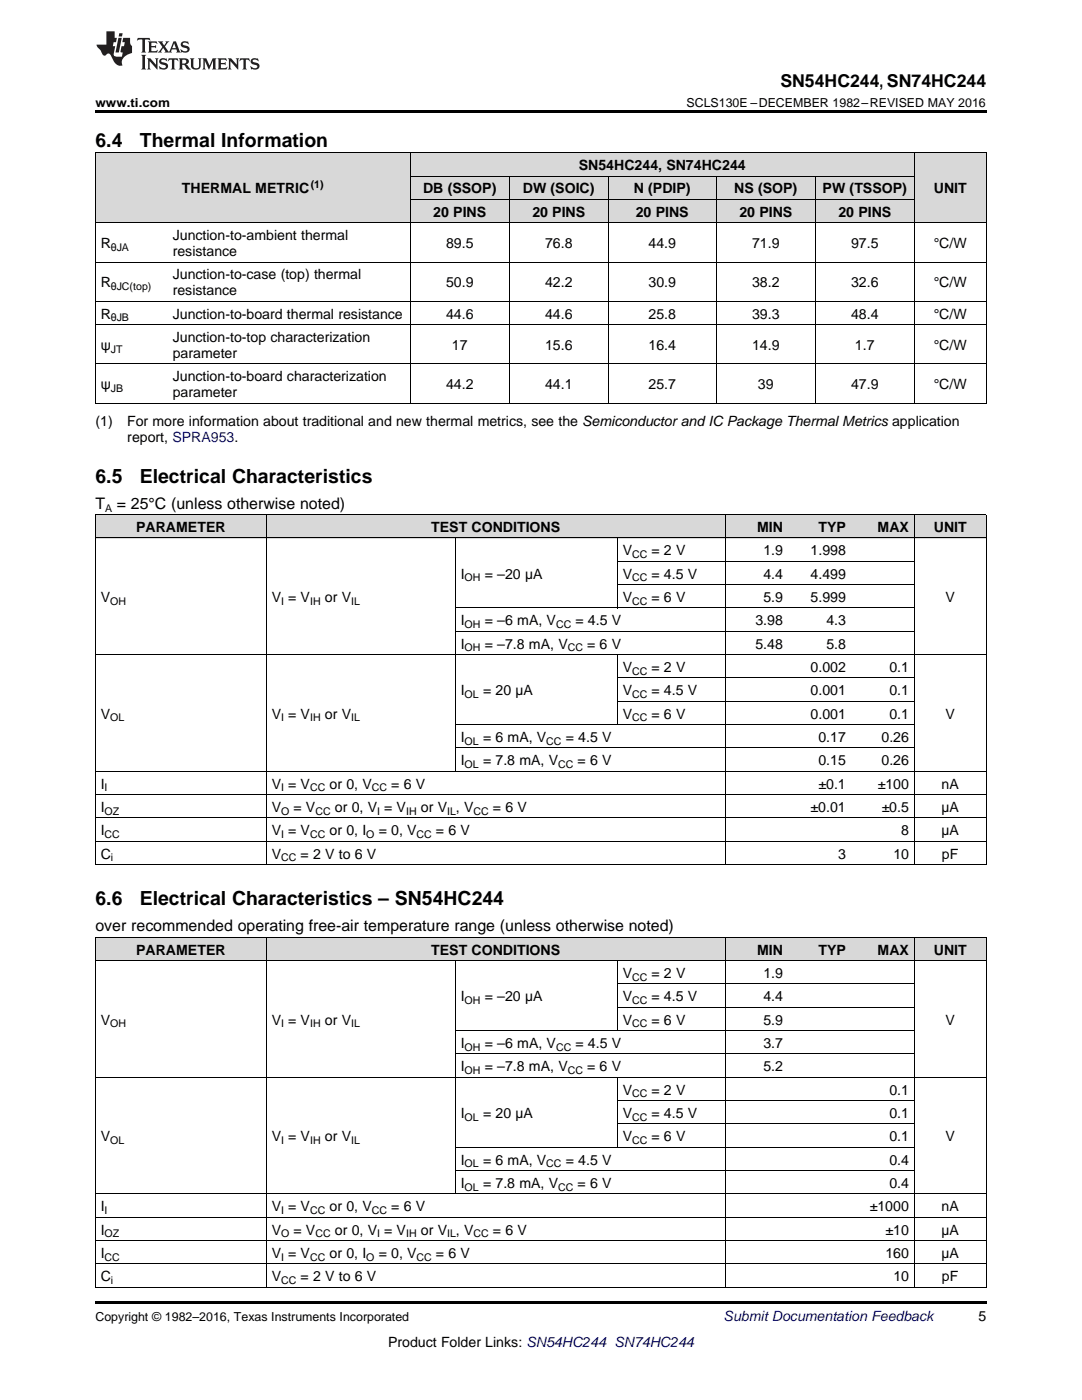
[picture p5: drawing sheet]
<svg xmlns="http://www.w3.org/2000/svg" width="216mm" height="279mm" viewBox="0 0 216 279" stroke-linecap="round" stroke-linejoin="round" font-family="sans-serif">
<g fill="#d8d8d8">
<path d="M19 187.1h10.8v4.7h-10.8z"/>
<path d="M29.8 187.1h23.4v4.7h-23.4z"/>
<path d="M53.2 187.1h37.7v4.7h-37.7z"/>
<path d="M90.9 187.1h32.3v4.7h-32.3z"/>
<path d="M123.2 187.1h21.5v4.7h-21.5z"/>
<path d="M144.7 187.1h12.6v4.7h-12.6z"/>
<path d="M157.3 187.1h12.6v4.7h-12.6z"/>
<path d="M169.9 187.1h12.6v4.7h-12.6z"/>
<path d="M182.5 187.1h14.3v4.7h-14.3z"/>
<path d="M19 102.8h10.8v4.6h-10.8z"/>
<path d="M29.8 102.8h23.4v4.6h-23.4z"/>
<path d="M53.2 102.8h37.7v4.6h-37.7z"/>
<path d="M90.9 102.8h32.3v4.6h-32.3z"/>
<path d="M123.2 102.8h21.5v4.6h-21.5z"/>
<path d="M144.7 102.8h12.6v4.6h-12.6z"/>
<path d="M157.3 102.8h12.6v4.6h-12.6z"/>
<path d="M169.9 102.8h12.6v4.6h-12.6z"/>
<path d="M182.5 102.8h14.3v4.6h-14.3z"/>
<path d="M19 30.6h14.4v13.9h-14.4z"/>
<path d="M33.4 30.6h48.5v13.9h-48.5z"/>
<path d="M182.5 30.6h14.3v13.9h-14.3z"/>
<path d="M81.9 39.9h19.7v4.6h-19.7z"/>
<path d="M101.6 39.9h19.8v4.6h-19.8z"/>
<path d="M121.4 39.9h21.5v4.6h-21.5z"/>
<path d="M142.9 39.9h19.8v4.6h-19.8z"/>
<path d="M162.7 39.9h19.8v4.6h-19.8z"/>
<path d="M81.9 35.2h19.7v4.7h-19.7z"/>
<path d="M101.6 35.2h19.8v4.7h-19.8z"/>
<path d="M121.4 35.2h21.5v4.7h-21.5z"/>
<path d="M142.9 35.2h19.8v4.7h-19.8z"/>
<path d="M162.7 35.2h19.8v4.7h-19.8z"/>
<path d="M81.9 30.6h19.7v4.6h-19.7z"/>
<path d="M101.6 30.6h19.8v4.6h-19.8z"/>
<path d="M121.4 30.6h21.5v4.6h-21.5z"/>
<path d="M142.9 30.6h19.8v4.6h-19.8z"/>
<path d="M162.7 30.6h19.8v4.6h-19.8z"/>
</g>
<g fill="#000">
<path d="M19 22h177.8v.5h-177.8zM19 80.5h.2zM81.8 80.5h.1zM101.5 80.5h.1zM121.3 80.5h.1zM142.8 80.5h.1zM162.6 80.5h.1zM182.4 80.5h.1zM196.7 80.5h.1zM19 172.6h.2zM53.1 172.6h.1zM90.8 172.6h.1z"/>
<path d="M123.1 172.6h.1zM144.6 172.6h.1zM157.2 172.6h.1zM169.8 172.6h.1zM182.4 172.6h.1zM196.7 172.6h.1zM19 256.9l.2 .1zM53.1 256.9l.1 .1zM90.8 256.9l.1 .1zM123.1 256.9l.1 .1zM144.6 256.9l.1 .1zM157.2 256.9l.1 .1z"/>
<path d="M169.8 256.9l.1 .1zM182.4 256.9l.1 .1zM196.7 256.9l.1 .1zM19 259.7h177.8v.5h-177.8z"/>
</g>
<g fill="none" stroke="#000" stroke-width=".2">
<path d="M19 30.5h177.8M19.1 30.5v50M81.8 30.5v50M81.9 39.8h100.6M81.9 35.2h100.5M101.6 35.2v45.3M121.3 35.2v45.3M142.9 35.2v45.3M162.6 35.2v45.3M182.4 30.5v50M196.8 30.5v50M19 52.3h177.8"/>
<path d="M19 44.5h177.8M19 72.6h177.8M19 64.8h177.8M19 60.1h177.8M19 80.5h177.8M19 107.4h177.8M19 102.7h177.8M19.1 102.7v69.9M53.1 102.7v69.9M90.8 107.4v46.6M123.1 107.4v14M123.2 116.7h59.3"/>
<path d="M123.2 112h59.3M144.7 102.7v69.9M182.4 102.7v69.9M196.8 102.7v69.9M19 130.7h177.8M90.9 126h91.6M90.9 121.3h91.6M123.1 130.7v14M123.2 140h59.3M123.2 135.3h59.3M19 158.6h177.8M19 153.9h177.8"/>
<path d="M90.9 149.3h91.6M90.9 144.6h91.6M19 172.6h177.8M19 167.9h177.8M19 163.2h177.8M19 191.7h177.8M19 187.1h177.8M19.1 187.1v69.9M53.1 187.1v69.9M90.8 191.7v46.6M123.1 191.7v14M123.2 196.4h59.3"/>
<path d="M144.7 187.1v69.9M182.4 187.1v69.9M196.8 187.1v69.9M19 215h177.8M90.9 210.3h91.6M90.9 205.7h91.6M123.1 215v14M123.2 219.7h59.3M123.2 201h59.3M19 238.3h177.8M90.9 233.6h91.6M90.9 229h91.6"/>
<path d="M123.2 224.3h59.3M19 256.9h177.8M19 252.3h177.8M19 247.6h177.8M19 242.9h177.8"/>
</g>
<g fill="#231f20">
<path d="M27.5 7.6l-.1 .5 .4-.2h.6v.1v2.1l-.2 .4h1l-.3-.4v-2.1l.1-.1h.5l.5 .2-.2-.5zM29.5 8.3l.2 .3v1.5l-.2 .4h1.8l.2-.6a1.04 1.04 0 0 1-1.3 .2v-.7h.6l.3 .2v-.6l-.3 .2h-.6v-.6l.8-.1 .4 .3-.2-.5zM31.5 8.3l.9 1.1-.9 1.1h.8l-.2-.2 .5-.7 .4 .7-.2 .2h1.5l-.1-.2 .1-.4h.9l.1 .4-.2 .2h1l-.3-.3-.7-1.9h-.5l-.9 2-.8-1 .9-1h-.8l.1 .3-.3 .5-.4-.6 .2-.2zM34.7 8.6l.4 1h-.7zM36.3 8.4a.63 .63 0 0 0-.2 .7 .63 .63 0 0 0 .6 .4l.6 .2 .1 .2a.75 .75 0 0 1-.7 .4 .75 .75 0 0 1-.6-.5l.1 .7 .1-.1a1.11 1.11 0 0 0 1.5-.6 1.13 1.13 0 0 0-1.2-.8l-.1-.4a1.04 1.04 0 0 1 1.2 .2l-.2-.5-.1 .1-.5-.2zM28.2 10.9l.2 .4v2.2l-.2 .4h1l-.3-.4v-2.2l.3-.4zM29.3 11.6l.3 .4v1.5l-.3 .4h.8l-.2-.4v-1.3l1.5 1.7v-1.9l.2-.4h-.7l.2 .4v.9l-1.1-1.3zM32 11.8a.62 .62 0 0 0-.2 .7 .62 .62 0 0 0 .6 .4l.6 .1 .1 .3a.76 .76 0 0 1-.7 .3 .76 .76 0 0 1-.6-.4l.1 .7 .1-.1a1.11 1.11 0 0 0 1.5-.6 1.13 1.13 0 0 0-1.2-.8l-.1-.4a1.04 1.04 0 0 1 1.2 .2l-.2-.6-.1 .1-.5-.1zM33.7 11.6l-.2 .6a.61 .61 0 0 1 .8-.3v1.6l-.2 .4h.9l-.2-.4v-1.6a.63 .63 0 0 1 .8 .3l-.2-.6zM35.6 11.6l.3 .4v1.5l-.3 .4h1l-.2-.2v-.8l.5 .2a.76 .76 0 0 0 1.2 .7l-1-1a.58 .58 0 0 0 .6-.5 .58 .58 0 0 0-.5-.6zM36.4 11.9h.1a.45 .45 0 0 1 .5 .1 .45 .45 0 0 1 .1 .5l-.7 .2zM37.9 11.6l.2 .2a2.17 2.17 0 0 0 .3 1.9 .99 .99 0 0 0 1.6-.6v-1.1l.2-.4h-.7l.2 .2a1.92 1.92 0 0 1-.2 1.8 .6 .6 0 0 1-.9-.5v-1.1l.2-.4zM40.4 11.6l.2 .4v1.5l-.2 .4h.7l-.2-.4v-1.4l.8 1.8 .8-1.8v1.4l-.2 .4h.9l-.2-.4v-1.5l.2-.4h-.8l-.6 1.5-.6-1.5zM43.4 11.6l.2 .4v1.5l-.2 .4h1.8l.2-.6a1.04 1.04 0 0 1-1.3 .1v-.6h.5l.4 .2v-.6l-.4 .2h-.5v-.7h.8l.3 .3-.1-.6zM45.5 11.6l.2 .4v1.5l-.2 .4h.7l-.2-.4v-1.3l1.5 1.7v-1.9l.2-.4h-.7l.2 .4v.9l-1.1-1.3zM47.9 11.6l-.1 .6a.61 .61 0 0 1 .8-.3v1.6l-.3 .4h1l-.3-.4 .1-1.6a.63 .63 0 0 1 .7 .3l-.1-.6zM50.2 11.8a.62 .62 0 0 0-.2 .7 .62 .62 0 0 0 .6 .4l.6 .1 .2 .3a.76 .76 0 0 1-.8 .3 .76 .76 0 0 1-.6-.4l.1 .7 .2-.1a1.11 1.11 0 0 0 1.5-.6 1.13 1.13 0 0 0-1.3-.8l-.1-.4a1.04 1.04 0 0 1 1.2 .2l-.1-.6-.2 .1-.5-.1z"/>
<path d="M21.2 6.3v2.6h-1.9l.1 .4 .7 .9a.91 .91 0 0 0 1 .8 .56 .56 0 0 1 .5-.3 .56 .56 0 0 1 .5 .3l.4 .8a1.53 1.53 0 0 0 1.9 1.2 1.54 1.54 0 0 1 1-2.1l.9-.3v-1.4a1.52 1.52 0 0 1-.3-1.6h-1.4l-.2 .8h.5l-.2 .8h-.4l-.2 1v.2l.4 .1-.2 .8a1.93 1.93 0 0 1-1.6-.3l.3-1.8h-.5l.2-.8h.4l.2-.8h-.4v-1.3zM23.6 7.6l-.6 2.9h.7l.6-2.9zM23.8 6.6l-.1 .7h.6l.2-.7z"/>
</g>
<g font-size="3.9">
<text x="19" y="29.3">6.4</text>
<text x="27.9" y="29.3">Thermal Information</text>
<text x="19" y="96.3">6.5</text>
<text x="27.9" y="96.3">Electrical Characteristics</text>
<text x="19" y="180.7">6.6</text>
<text x="27.9" y="180.7">Electrical Characteristics – SN54HC244</text>
</g>
<text font-size="3.5" x="155.7" y="17.3">SN54HC244, SN74HC244</text>
<g font-size="3.2">
<text x="19" y="101.5">T</text>
<text x="23.3" y="101.5">= 25°C (unless otherwise noted)</text>
<text x="19" y="185.8">over recommended operating free-air temperature range (unless otherwise noted)</text>
</g>
<g font-size="2.8">
<text x="115.5" y="33.9">SN54HC244, SN74HC244</text>
<text x="36.3" y="38.6">THERMAL METRIC</text>
<text x="84.4" y="38.6">DB (SSOP)</text>
<text x="104.3" y="38.6">DW (SOIC)</text>
<text x="126.5" y="38.6">N (PDIP)</text>
<text x="146.5" y="38.6">NS (SOP)</text>
<text x="164.1" y="38.6">PW (TSSOP)</text>
<text x="186.3" y="38.6">UNIT</text>
<text x="34.5" y="47.9">Junction-to-ambient thermal</text>
<text x="86.5" y="43.3">20 PINS</text>
<text x="106.2" y="43.3">20 PINS</text>
<text x="126.9" y="43.3">20 PINS</text>
<text x="147.5" y="43.3">20 PINS</text>
<text x="167.3" y="43.3">20 PINS</text>
<text x="20.1" y="49.5">R</text>
<text x="34.5" y="51.1">resistance</text>
<text x="89" y="49.5">89.5</text>
<text x="108.8" y="49.5">76.8</text>
<text x="129.4" y="49.5">44.9</text>
<text x="150.1" y="49.5">71.9</text>
<text x="169.8" y="49.5">97.5</text>
<text x="186.3" y="49.5">°C/W</text>
<text x="20.1" y="57.3">R</text>
<text x="34.5" y="55.7">Junction-to-case (top) thermal</text>
<text x="34.5" y="58.9">resistance</text>
<text x="89" y="57.3">50.9</text>
<text x="108.8" y="57.3">42.2</text>
<text x="129.4" y="57.3">30.9</text>
<text x="150.1" y="57.3">38.2</text>
<text x="169.8" y="57.3">32.6</text>
<text x="186.3" y="57.3">°C/W</text>
<text x="20.1" y="63.6">R</text>
<text x="34.5" y="63.6">Junction-to-board thermal resistance</text>
<text x="89" y="63.6">44.6</text>
<text x="108.8" y="63.6">44.6</text>
<text x="129.4" y="63.6">25.8</text>
<text x="150.1" y="63.6">39.3</text>
<text x="169.8" y="63.6">48.4</text>
<text x="186.3" y="63.6">°C/W</text>
<text x="20.1" y="69.8">ψ</text>
<text x="34.5" y="68.2">Junction-to-top characterization</text>
<text x="34.5" y="71.4">parameter</text>
<text x="90.2" y="69.8">17</text>
<text x="108.8" y="69.8">15.6</text>
<text x="129.4" y="69.8">16.4</text>
<text x="150.1" y="69.8">14.9</text>
<text x="170.6" y="69.8">1.7</text>
<text x="186.3" y="69.8">°C/W</text>
<text x="20.1" y="77.6">ψ</text>
<text x="34.5" y="76.1">Junction-to-board characterization</text>
<text x="89" y="77.6">44.2</text>
<text x="108.8" y="77.6">44.1</text>
<text x="129.4" y="77.6">25.7</text>
<text x="151.2" y="77.6">39</text>
<text x="169.8" y="77.6">47.9</text>
<text x="186.3" y="77.6">°C/W</text>
<text x="34.5" y="79.2">parameter</text>
<text x="19" y="85.1">(1)</text>
<text x="25.4" y="85.1">For more information about traditional and new thermal metrics, see the Semiconductor and IC Package Thermal Metrics application</text>
<text x="25.4" y="88.3">report, SPRA953.</text>
<text x="27.2" y="106.2">PARAMETER</text>
<text x="86" y="106.2">TEST CONDITIONS</text>
<text x="151.1" y="106.2">MIN</text>
<text x="163.3" y="106.2">TYP</text>
<text x="175.1" y="106.2">MAX</text>
<text x="186.3" y="106.2">UNIT</text>
<text x="124.2" y="110.8">V</text>
<text x="130" y="110.8">= 2 V</text>
<text x="152.3" y="110.8">1.9</text>
<text x="161.7" y="110.8">1.998</text>
<text x="91.9" y="115.5">I</text>
<text x="96.7" y="115.5">= –20 µA</text>
<text x="124.2" y="115.5">V</text>
<text x="130" y="115.5">= 4.5 V</text>
<text x="152.3" y="115.5">4.4</text>
<text x="161.7" y="115.5">4.499</text>
<text x="20.1" y="120.1">V</text>
<text x="54.2" y="120.1">V = V</text>
<text x="64.8" y="120.1">or V</text>
<text x="91.9" y="124.8">I</text>
<text x="96.7" y="124.8">= –6 mA, V</text>
<text x="114.8" y="124.8">= 4.5 V</text>
<text x="124.2" y="120.1">V</text>
<text x="130" y="120.1">= 6 V</text>
<text x="150.7" y="124.8">3.98</text>
<text x="152.3" y="120.1">5.9</text>
<text x="161.7" y="120.1">5.999</text>
<text x="164.9" y="124.8">4.3</text>
<text x="188.7" y="120.1">V</text>
<text x="91.9" y="129.4">I</text>
<text x="96.7" y="129.4">= –7.8 mA, V</text>
<text x="117.2" y="129.4">= 6 V</text>
<text x="150.7" y="129.4">5.48</text>
<text x="164.9" y="129.4">5.8</text>
<text x="124.2" y="134.1">V</text>
<text x="130" y="134.1">= 2 V</text>
<text x="161.7" y="134.1">0.002</text>
<text x="177.5" y="134.1">0.1</text>
<text x="20.1" y="143.4">V</text>
<text x="54.2" y="143.4">V = V</text>
<text x="64.8" y="143.4">or V</text>
<text x="91.9" y="138.7">I</text>
<text x="96.4" y="138.7">= 20 µA</text>
<text x="124.2" y="138.7">V</text>
<text x="124.2" y="143.4">V</text>
<text x="130" y="138.7">= 4.5 V</text>
<text x="130" y="143.4">= 6 V</text>
<text x="161.7" y="138.7">0.001</text>
<text x="161.7" y="143.4">0.001</text>
<text x="177.5" y="138.7">0.1</text>
<text x="177.5" y="143.4">0.1</text>
<text x="188.7" y="143.4">V</text>
<text x="91.9" y="148.1">I</text>
<text x="96.4" y="148.1">= 6 mA, V</text>
<text x="112.9" y="148.1">= 4.5 V</text>
<text x="163.3" y="148.1">0.17</text>
<text x="175.9" y="148.1">0.26</text>
<text x="91.9" y="152.7">I</text>
<text x="96.4" y="152.7">= 7.8 mA, V</text>
<text x="115.3" y="152.7">= 6 V</text>
<text x="163.3" y="152.7">0.15</text>
<text x="175.9" y="152.7">0.26</text>
<text x="20.1" y="157.4">I</text>
<text x="54.2" y="157.4">V = V</text>
<text x="65.8" y="157.4">or 0, V</text>
<text x="78.1" y="157.4">= 6 V</text>
<text x="163.3" y="157.4">±0.1</text>
<text x="175.2" y="157.4">±100</text>
<text x="187.9" y="157.4">nA</text>
<text x="20.1" y="162">I</text>
<text x="20.1" y="166.7">I</text>
<text x="54.2" y="162">V</text>
<text x="54.2" y="166.7">V = V</text>
<text x="58.6" y="162">= V</text>
<text x="65.8" y="166.7">or 0, I</text>
<text x="66.8" y="162">or 0, V = V</text>
<text x="75.6" y="166.7">= 0, V</text>
<text x="84" y="162">or V , V</text>
<text x="87" y="166.7">= 6 V</text>
<text x="98.4" y="162">= 6 V</text>
<text x="161.7" y="162">±0.01</text>
<text x="175.9" y="162">±0.5</text>
<text x="179.8" y="166.7">8</text>
<text x="187.9" y="162">µA</text>
<text x="187.9" y="166.7">µA</text>
<text x="20.1" y="171.3">C</text>
<text x="54.2" y="171.3">V</text>
<text x="60" y="171.3">= 2 V to 6 V</text>
<text x="167.2" y="171.3">3</text>
<text x="178.3" y="171.3">10</text>
<text x="188" y="171.3">pF</text>
<text x="27.2" y="190.5">PARAMETER</text>
<text x="86" y="190.5">TEST CONDITIONS</text>
<text x="151.1" y="190.5">MIN</text>
<text x="163.3" y="190.5">TYP</text>
<text x="175.1" y="190.5">MAX</text>
<text x="186.3" y="190.5">UNIT</text>
<text x="124.2" y="195.2">V</text>
<text x="130" y="195.2">= 2 V</text>
<text x="152.3" y="195.2">1.9</text>
<text x="91.9" y="199.8">I</text>
<text x="96.7" y="199.8">= –20 µA</text>
<text x="124.2" y="199.8">V</text>
<text x="130" y="199.8">= 4.5 V</text>
<text x="152.3" y="199.8">4.4</text>
<text x="20.1" y="204.5">V</text>
<text x="54.2" y="204.5">V = V</text>
<text x="64.8" y="204.5">or V</text>
<text x="91.9" y="209.1">I</text>
<text x="96.7" y="209.1">= –6 mA, V</text>
<text x="114.8" y="209.1">= 4.5 V</text>
<text x="124.2" y="204.5">V</text>
<text x="130" y="204.5">= 6 V</text>
<text x="152.3" y="204.5">5.9</text>
<text x="152.3" y="209.1">3.7</text>
<text x="188.7" y="204.5">V</text>
<text x="91.9" y="213.8">I</text>
<text x="96.7" y="213.8">= –7.8 mA, V</text>
<text x="117.2" y="213.8">= 6 V</text>
<text x="152.3" y="213.8">5.2</text>
<text x="124.2" y="218.4">V</text>
<text x="130" y="218.4">= 2 V</text>
<text x="177.5" y="218.4">0.1</text>
<text x="20.1" y="227.8">V</text>
<text x="54.2" y="227.8">V = V</text>
<text x="64.8" y="227.8">or V</text>
<text x="91.9" y="223.1">I</text>
<text x="96.4" y="223.1">= 20 µA</text>
<text x="124.2" y="223.1">V</text>
<text x="124.2" y="227.8">V</text>
<text x="130" y="223.1">= 4.5 V</text>
<text x="130" y="227.8">= 6 V</text>
<text x="177.5" y="223.1">0.1</text>
<text x="177.5" y="227.8">0.1</text>
<text x="188.7" y="227.8">V</text>
<text x="91.9" y="232.4">I</text>
<text x="96.4" y="232.4">= 6 mA, V</text>
<text x="112.9" y="232.4">= 4.5 V</text>
<text x="177.5" y="232.4">0.4</text>
<text x="91.9" y="237.1">I</text>
<text x="96.4" y="237.1">= 7.8 mA, V</text>
<text x="115.3" y="237.1">= 6 V</text>
<text x="177.5" y="237.1">0.4</text>
<text x="20.1" y="241.7">I</text>
<text x="54.2" y="241.7">V = V</text>
<text x="65.8" y="241.7">or 0, V</text>
<text x="78.1" y="241.7">= 6 V</text>
<text x="173.6" y="241.7">±1000</text>
<text x="187.9" y="241.7">nA</text>
<text x="20.1" y="246.4">I</text>
<text x="20.1" y="251">I</text>
<text x="54.2" y="246.4">V</text>
<text x="54.2" y="251">V = V</text>
<text x="58.6" y="246.4">= V</text>
<text x="65.8" y="251">or 0, I</text>
<text x="66.8" y="246.4">or 0, V = V</text>
<text x="75.6" y="251">= 0, V</text>
<text x="84" y="246.4">or V , V</text>
<text x="87" y="251">= 6 V</text>
<text x="98.4" y="246.4">= 6 V</text>
<text x="176.7" y="251">160</text>
<text x="176.7" y="246.4">±10</text>
<text x="187.9" y="246.4">µA</text>
<text x="187.9" y="251">µA</text>
<text x="20.1" y="255.7">C</text>
<text x="54.2" y="255.7">V</text>
<text x="60" y="255.7">= 2 V to 6 V</text>
<text x="178.3" y="255.7">10</text>
<text x="188" y="255.7">pF</text>
<text x="195.3" y="263.6">5</text>
<text x="77.4" y="268.9">Product Folder Links: SN54HC244 SN74HC244</text>
</g>
<text font-size="2.8" fill="#0000c8" x="144.4" y="263.6">Submit Documentation Feedback</text>
<g font-size="2.5">
<text x="19" y="21.4">www.ti.com</text>
<text x="137" y="21.4">SCLS130E –DECEMBER 1982–REVISED MAY 2016</text>
<text x="19" y="263.6">Copyright © 1982–2016, Texas Instruments Incorporated</text>
</g>
<g font-size="2.1">
<text x="62" y="37.5">(1)</text>
<text x="22.1" y="50.1">θJA</text>
<text x="22.1" y="57.9">θJC(top)</text>
<text x="22.1" y="64.1">θJB</text>
<text x="22.1" y="70.4">JT</text>
<text x="22.1" y="78.2">JB</text>
<text x="21" y="102.1">A</text>
<text x="126.1" y="111.4">CC</text>
<text x="92.7" y="116">OH</text>
<text x="126.1" y="116">CC</text>
<text x="22" y="120.7">OH</text>
<text x="56.1" y="120.7">I</text>
<text x="61.9" y="120.7">IH</text>
<text x="70.1" y="120.7">IL</text>
<text x="92.7" y="125.3">OH</text>
<text x="110.9" y="125.3">CC</text>
<text x="126.1" y="120.7">CC</text>
<text x="92.7" y="130">OH</text>
<text x="113.3" y="130">CC</text>
<text x="126.1" y="134.7">CC</text>
<text x="22" y="144">OL</text>
<text x="56.1" y="144">I</text>
<text x="61.9" y="144">IH</text>
<text x="70.1" y="144">IL</text>
<text x="92.7" y="139.3">OL</text>
<text x="126.1" y="139.3">CC</text>
<text x="126.1" y="144">CC</text>
<text x="92.7" y="148.6">OL</text>
<text x="109" y="148.6">CC</text>
<text x="92.7" y="153.3">OL</text>
<text x="111.4" y="153.3">CC</text>
<text x="20.9" y="157.9">I</text>
<text x="56.1" y="157.9">I</text>
<text x="61.9" y="157.9">CC</text>
<text x="74.2" y="157.9">CC</text>
<text x="20.9" y="162.6">OZ</text>
<text x="20.9" y="167.3">CC</text>
<text x="56.1" y="162.6">O</text>
<text x="56.1" y="167.3">I</text>
<text x="61.9" y="167.3">CC</text>
<text x="62.9" y="162.6">CC</text>
<text x="73.1" y="167.3">O</text>
<text x="75.2" y="162.6">I</text>
<text x="81" y="162.6">IH</text>
<text x="83.1" y="167.3">CC</text>
<text x="89.2" y="162.6">IL</text>
<text x="94.5" y="162.6">CC</text>
<text x="22.1" y="171.9">i</text>
<text x="56.1" y="171.9">CC</text>
<text x="126.1" y="195.7">CC</text>
<text x="92.7" y="200.4">OH</text>
<text x="126.1" y="200.4">CC</text>
<text x="22" y="205">OH</text>
<text x="56.1" y="205">I</text>
<text x="61.9" y="205">IH</text>
<text x="70.1" y="205">IL</text>
<text x="92.7" y="209.7">OH</text>
<text x="110.9" y="209.7">CC</text>
<text x="126.1" y="205">CC</text>
<text x="92.7" y="214.3">OH</text>
<text x="113.3" y="214.3">CC</text>
<text x="126.1" y="219">CC</text>
<text x="92.7" y="223.7">OL</text>
<text x="126.1" y="223.7">CC</text>
<text x="22" y="228.3">OL</text>
<text x="56.1" y="228.3">I</text>
<text x="61.9" y="228.3">IH</text>
<text x="70.1" y="228.3">IL</text>
<text x="92.7" y="233">OL</text>
<text x="109" y="233">CC</text>
<text x="126.1" y="228.3">CC</text>
<text x="92.7" y="237.6">OL</text>
<text x="111.4" y="237.6">CC</text>
<text x="20.9" y="242.3">I</text>
<text x="56.1" y="242.3">I</text>
<text x="61.9" y="242.3">CC</text>
<text x="74.2" y="242.3">CC</text>
<text x="20.9" y="246.9">OZ</text>
<text x="20.9" y="251.6">CC</text>
<text x="56.1" y="246.9">O</text>
<text x="56.1" y="251.6">I</text>
<text x="61.9" y="251.6">CC</text>
<text x="62.9" y="246.9">CC</text>
<text x="73.1" y="251.6">O</text>
<text x="75.2" y="246.9">I</text>
<text x="81" y="246.9">IH</text>
<text x="83.1" y="251.6">CC</text>
<text x="89.2" y="246.9">IL</text>
<text x="94.5" y="246.9">CC</text>
<text x="22.1" y="256.3">i</text>
<text x="56.1" y="256.3">CC</text>
</g>
</svg>
